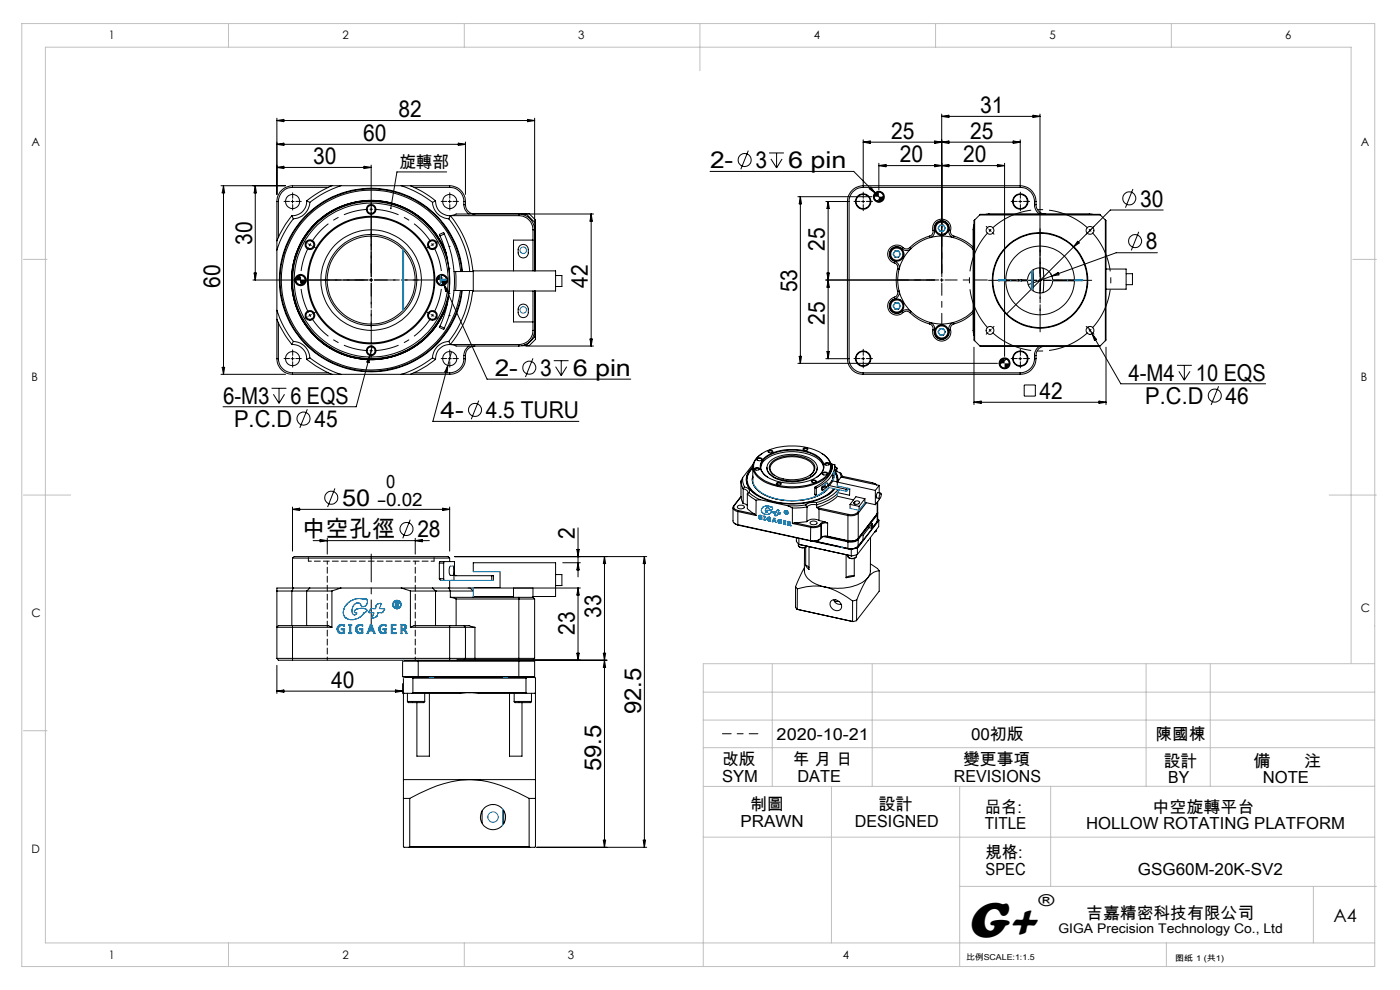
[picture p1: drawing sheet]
<svg xmlns="http://www.w3.org/2000/svg" width="297mm" height="210mm" viewBox="0 0 297 210" stroke-linecap="round" stroke-linejoin="round" font-family="sans-serif">
<g fill="none" stroke="#000" stroke-width=".21">
<path d="M46.9 39.4h13.7M47.4 39.4v40M47.4 39.4l.3 1.5h-.6zM54.2 39.4l.2 1.5h-.5zM54.2 39.4v20M58.7 25.1v16.1M58.7 25.6l1.5-.3v.5zM58.7 30.6l1.5-.2v.5zM58.7 35.5l1.5-.2v.5zM58.7 25.6h54.7M58.7 35.5h20M58.7 30.6h40"/>
<path d="M62.1 39.4a3.4 3.4 0 0 0-3.4 3.3M62.1 39.7a3.1 3.1 0 0 0-3 3M62.1 39.4v.3M62.1 39.4h33.3M62.1 39.7h7.5M70.4 39.4a22.2 22.2 0 0 0-5.3 3.2M72.3 39.4a21.8 21.8 0 0 0-6.6 3.5M77.2 35.3l1.5 .2-1.5 .3zM78.7 35v22.9M85.1 39.4a22.5 22.5 0 0 1 6.7 3.5M87.1 39.4a21.1 21.1 0 0 1 5.3 3.2M87.8 39.7h7.6"/>
<path d="M94.8 36.5h-10.6l-1.3 7.7M95.4 39.4a3.4 3.4 0 0 1 3.3 3.3M95.4 39.7a3 3 0 0 1 3 3M95.4 39.4v.3M97.2 30.4l1.5 .2-1.5 .3zM98.7 30.1v11.1M111.9 25.3l1.5 .3-1.5 .2zM113.4 25.1l.1 32.4M150.6 36.4h30.5l4.5 4.5M158.8 32l-1.6 3.9M163.2 32.4h3.1M163.5 33.7l1.2 1.9"/>
<path d="M164.7 32.4v3.2M165.9 33.7l-1.2 1.9M183.1 29.7v9.6M183.1 30.2l1.5-.3v.5zM183.1 39.7a3 3 0 0 0-3 3M183.1 39.4a3.4 3.4 0 0 0-3.3 3.3M183.1 39.4v.3M183.1 39.4h33.3M183.1 39.7h33.3M184.7 39.7l.9 1.2-1.2-.9zM186.4 34.6v5.6M186.4 35.1l1.6-.2v.5z"/>
<path d="M198.3 34.9l1.5 .2-1.5 .3zM198.3 29.9l1.5 .3-1.5 .2zM199.8 24.2v33.7M199.8 24.7l1.5-.3v.5zM199.8 24.7h20.8M199.8 30.2l1.5-.3v.5zM199.8 35.1l1.5-.2v.5zM211.6 34.9l1.5 .2-1.5 .3zM213.1 34.6v41M213.1 35.1h-26.7M214.9 29.9l1.5 .3-1.5 .2zM216.4 39.7a3.1 3.1 0 0 1 3.1 3"/>
<path d="M216.4 39.4a3.4 3.4 0 0 1 3.4 3.3M216.4 39.4v.3M216.4 29.7v9.6M216.4 30.2h-33.3M219.1 24.4l1.5 .3-1.5 .2zM220.6 24.2v33.8M53.7 59.4h23.5M53.9 57.9h.5l-.2 1.5zM58.7 42.7h.4M58.7 42.7v33.4M59.1 42.7v7.6M61.7 42.7h.7"/>
<path d="M61.9 45.7a22.5 22.5 0 0 0-3.2 5.4M61.9 45.7l.3 .7M62.1 42.4v.7M62.2 46.4a20.7 20.7 0 0 0-3.5 6.6M62.8 59.4a1.02 1.02 0 0 0 .9 1M63.7 58.4a1.02 1.02 0 0 1 1.1 1M65.1 42.6a2.97 2.97 0 0 1-3.2 3.1M65.1 42.6l.6 .3M65.4 51.7l.4 .2M65.7 42.9a3.7 3.7 0 0 1-3.5 3.5M65.8 51.9l-.2 .3M65.8 51.9l.2 .2"/>
<path d="M65.9 51.6l-.1 .3M78.4 59.4h.7M78.7 59.1v.7M91.8 42.9a3.7 3.7 0 0 0 3.4 3.5M92.4 42.6a3 3 0 0 0 3.1 3.1M92.4 42.6l-.6 .3M92.7 59.4a1.02 1.02 0 0 0 1 1M93.3 58.5l.9 1.8M93.3 50.1a23.3 23.3 0 0 1 0 19.1M93.7 58.4a.96 .96 0 0 1 1 1M94.3 49.6l-.2-.3-.9 .4 .1 .4M94.3 49.6a24.2 24.2 0 0 1 0 20"/>
<path d="M94.3 49.6l-1 .5M94.7 53.8a16.9 16.9 0 0 0-23.9-9.3 16.9 16.9 0 0 0-5.6 25 16.9 16.9 0 0 0 25.5 1.9M94.7 53.9a16.9 16.9 0 0 0-23.8-9.4 16.9 16.9 0 0 0-5.7 24.9 16.9 16.9 0 0 0 25.5 1.9M95 55.2a16.8 16.8 0 0 0-26.2-9.3 16.8 16.8 0 0 0 .9 27.7 16.8 16.8 0 0 0 25.5-10.9M95.1 42.7h.6M95.2 46.4a20.8 20.8 0 0 1 4.5 11.2M95.3 56.9h.1M95.3 52.3h.1M95.4 42.4v.7M95.5 45.7a21.7 21.7 0 0 1 4.8 11.9M95.5 45.7l-.3 .7M95.5 45.7h14.6"/>
<path d="M96.3 57.6h.4M96.7 57.6v4M96.7 57.6h3.7M97.7 57.6a19.1 19.1 0 0 0-28.9-14.4 19.1 19.1 0 0 0-.3 32.3 19.1 19.1 0 0 0 29.2-13.9M98 57.6a19.3 19.3 0 0 0-29-14.9 19.3 19.3 0 0 0-1.2 32.6 19.3 19.3 0 0 0 30-12.8l.1-.9M98.1 57.6a19.5 19.5 0 0 0-29.5-14.8 19.5 19.5 0 0 0-.3 33.1 19.5 19.5 0 0 0 29.8-14.3M98.4 43.4a2.42 2.42 0 0 0 1.1 2M98.4 42.7h.3M98.4 43.4h.3M98.4 42.7v.7M98.7 43.4a1.97 1.97 0 0 0 2.1 2M98.7 42.7v.7"/>
<path d="M100.2 45.3h12.1l1.3 1.4v10.8M100.4 57.5h17.5v4.2h-17.5zM110.1 45.4h-13.3l-1.3 .3M110.1 45.7a3 3 0 0 1 3 3M110.1 45.4a3.4 3.4 0 0 1 3.3 3.3h-.3M110.1 45.4v.3M110.2 52.2a1.08 1.08 0 0 1 1.2-.3 1.08 1.08 0 0 1 .7 1 1.36 1.36 0 0 1-1 1.8h-.2a1.44 1.44 0 0 1-.9-2zM110.7 45.5h1M111.6 45.4h14.3M111.6 45.3l2 2M113.1 48.7v8.8M113.1 50.9h-4.2v6.6"/>
<path d="M117.9 58.4h1.3v2.4h-1.3M125.4 45.4v28M125.4 45.4l.3 1.5h-.5zM169.3 41.7h15.7M169.8 41.7v35.4M169.8 41.7l.2 1.5h-.5zM175.2 42.7h4.4M175.4 57.9h.5l-.2 1.5zM175.7 42.7v33.4M175.7 42.7l.2 1.5h-.5zM175.7 59.4l.2 1.5h-.5zM179.8 42.7h.3"/>
<path d="M179.8 42.7v33.4M180.1 42.7v33.4M182.8 42.7h.6M183.1 42.4v.7M185.5 41.7a1.02 1.02 0 0 0 .9 1M185.6 40.9l1.7 1.7M186.1 42.6v.1M186.1 42.6l.3 .1M186.4 40.7h.2a.96 .96 0 0 1 .8 1M187.4 41.6l-1.3 1M189.7 55.8a.99 .99 0 0 1 .7 1.2M189.8 55.4a1.38 1.38 0 0 1 .9 1.7"/>
<path d="M189.8 55.4l-.1 .4M190.4 57a9.5 9.5 0 0 0 0 4.8M190.4 57l.3 .1M190.6 53.2h-.7l-.4 .7 .4 .7h.7l.4-.7M190.7 57.1a8.8 8.8 0 0 0 0 4.7M191.4 52.8a1.6 1.6 0 0 0-2.5 .3 1.6 1.6 0 0 0 .9 2.3M191.4 52.8a1.28 1.28 0 0 0 1.8 0M191.6 52.5a1.02 1.02 0 0 0 1.4 0M191.6 52.5a1.93 1.93 0 0 0-3 .4 1.93 1.93 0 0 0 1.1 2.9M191.6 52.5l-.2 .3M193 52.5l.2 .3M193.2 52.8a9.4 9.4 0 0 0-2.5 4.3"/>
<path d="M197.2 50.1a9.7 9.7 0 0 0-4.2 2.4M197.2 50.1l.1 .3M197.3 50.4a9.5 9.5 0 0 0-4.1 2.4M197.3 50.4a9.9 9.9 0 0 1 5 0M197.9 48.9a1.93 1.93 0 0 1 1.9-2.4 1.93 1.93 0 0 1 1.8 2.4M197.9 48.9a.99 .99 0 0 1-.7 1.2M198.2 48.8a1.61 1.61 0 0 1 1.6-2 1.61 1.61 0 0 1 1.5 2M198.2 48.8a1.32 1.32 0 0 1-.9 1.6M198.2 48.8l-.3 .1M198.3 59.4h-23.1M199.4 47.8h.8l.4 .6M199.5 59.4h.6"/>
<path d="M199.8 59.1v.7M201.3 48.8a1.3 1.3 0 0 0 1 1.6M201.3 48.8l.3 .1M201.6 48.9a.99 .99 0 0 0 .8 1.2M202.3 50.4a9.6 9.6 0 0 1 4 2.4M202.4 50.1a9.7 9.7 0 0 1 4 2.3M202.4 50.1l-.1 .3M206.3 52.8l.1 .1M206.4 48.7h.2M206.4 48.7v21.4M206.4 52.6l-.1 .2M206.6 47.7l-.2 1"/>
<path d="M206.8 46.7v25.6M207.8 45.6h25.6M208 45.5h25.3l1.3 1.3v25.3l-1.3 1.4h-25.3l-1.4-1.4v-25.3zM209.8 48.6l.5 .5M209.8 45.4l-.7 .1M209.8 45.4h21.3M209.8 45.4v.1M210.3 48.6l-.5 .5M213.4 59.6h4.6a2.66 2.66 0 0 0 2.6 2.6 2.66 2.66 0 0 0 2.7-2.6h4.6a7.3 7.3 0 0 1-7.3 7.2 7.3 7.3 0 0 1-7.2-7.2zM215.2 54.6a7.3 7.3 0 0 1 8-1.9 7.3 7.3 0 0 1 4.7 6.7h-4.6a2.67 2.67 0 0 0-2.7-2.6 2.67 2.67 0 0 0-2.6 2.6h-4.6a7.4 7.4 0 0 1 1.8-4.8zM216 59.4v.2M216.1 42.7h.7"/>
<path d="M216.1 59.4v.2M216.4 42.4v.7M216.6 59.4v.2M216.7 59.4v.2M219.1 57.3l.2 2.1-.2 2.3M219.5 43.4l.1 .7 .3 .7 .7 .6M219.5 42.7h.3M219.5 43.4h.3M219.5 42.7v.7M219.8 43.4a1.97 1.97 0 0 0 2 2M219.8 42.7v.7M220.3 59.5h.7"/>
<path d="M220.6 59.2v.6M220.6 56.8l.2 3.2-.2 2.2M221.3 56.9l.1 2.5-.1 2.7M222.9 58.1l.1 .2M223 49.8h.1M223.1 58.6l-5 1.8M223.1 58.6l1.4-.8 .1 .5zM227.7 52.4l-14.1 14.2M228.6 51.2l.4 .3-1.3 .9zM231.1 45.4l.7 .1M231.1 45.4v.1M234.5 46.7v25.6"/>
<path d="M234.6 57.1h4.3v4.2h-4.3M238.9 58.1h1.3v2.3h-1.3M240.3 40.1l-1.5 4M241.6 49.2l-1.6 3.9M245.5 53.6h-8.7l-13.7 5M246.8 44.5h-11.3l-7.8 7.9M46.9 79.4h13.7M47.1 77.9h.6l-.3 1.5zM58.7 65.8a20.7 20.7 0 0 0 3.5 6.6M58.7 67.7a23.7 23.7 0 0 0 3.2 5.4M58.7 76.1a3.3 3.3 0 0 0 3.4 3.3M58.7 76.1h.4"/>
<path d="M59.1 76.1a3.1 3.1 0 0 0 3 3M59.1 68.5v7.6M61.7 76.1h.7M61.9 73.1a2.97 2.97 0 0 1 3.2 3.1M62.1 75.7v.7M62.1 79.1v.3M62.1 79.4h33.3M62.1 79.1h7.5M62.2 72.4a3.6 3.6 0 0 1 3.5 3.5M62.2 72.4l-.3 .7M65.1 76.2a23.7 23.7 0 0 0 5.3 3.2M65.7 75.9a20.7 20.7 0 0 0 6.6 3.5"/>
<path d="M65.7 75.9l-.6 .3M78.5 75.4l-2.9 10.9h-28.3M78.5 75.4l-.2 1.5-.5-.1zM79 73.4l-.5 2M87.8 79.1h7.6M91.8 75.9a21.4 21.4 0 0 1-6.7 3.5M91.8 75.9l.6 .3M92.4 76.2a22.5 22.5 0 0 1-5.3 3.2M93.3 69.2l-.1 .3 .9 .4 .2-.3M93.3 69.2l1 .4M94.2 60.3l9.1 20.1h30.5M94.2 60.3l.8 1.3-.5 .2z"/>
<path d="M95 64.1a17 17 0 0 1-4.3 7.3M95 77.5l-.1 1.5-.5-.1zM95 64a17.3 17.3 0 0 1-4.3 7.3M95.1 76.1h.6M95.2 72.4a3.6 3.6 0 0 0-3.4 3.5M95.2 72.4l.3 .7M95.3 62.3h.1M95.3 66.9h.1M95.4 75.7v.7M95.4 79.1v.3M95.5 73.1a3 3 0 0 0-3.1 3.1M95.5 73.1l1.3 .3h13.3"/>
<path d="M95.5 73.1h14.6M95.8 74.6l-4 14.8h31M96.3 61.6h.4M96.7 61.6h3.7M98.4 76.1a2.99 2.99 0 0 1-3 3M98.4 76.1h.3M98.4 75.4h.3M98.4 75.4v.7M98.7 76.1a3.3 3.3 0 0 1-3.3 3.3M98.7 75.4v.7M99.5 73.4a2.41 2.41 0 0 0-1.1 2M99.6 61.6a20.7 20.7 0 0 1-4.4 10.8"/>
<path d="M100.3 61.6a21.7 21.7 0 0 1-4.8 11.5M100.8 73.4a1.97 1.97 0 0 0-2.1 2M108.9 61.7v6.6h4.2M110.1 73.1v.3M110.2 64.9a1.08 1.08 0 0 1 1.2-.3 1.08 1.08 0 0 1 .7 1 1.36 1.36 0 0 1-1 1.8h-.2a1.44 1.44 0 0 1-.9-2.1zM111.2 73.2h.5M111.6 73.4h14.3M113.1 70.1a3.1 3.1 0 0 1-3 3M113.1 70.1h.3a3.4 3.4 0 0 1-3.3 3.3M113.1 61.7v8.4M113.1 76l-1.6 4M113.4 61.7l.1 9.8"/>
<path d="M113.6 61.7v10.3l-1.3 1.3h-1.6M113.6 71.3l-2 2M117.5 76.5h3.1M117.9 77.8l1.2 1.9M119.1 76.5v3.2M120.2 77.8l-1.1 1.9M125.2 71.9h.5l-.3 1.5zM169.3 77.1h42.3M169.5 75.6h.5l-.2 1.5zM175.2 76.1h4.4M175.4 74.6h.5l-.2 1.5zM179.8 76.1a3.3 3.3 0 0 0 3.3 3.3"/>
<path d="M179.8 76.1h.3M180.1 76.1a2.99 2.99 0 0 0 3 3M182.8 76.1h.6M183.1 75.7v.7M183.1 79.1v.3M183.1 79.4h33.3M183.1 79.1h33.3M189.7 63a1.93 1.93 0 0 0-1.1 2.9 1.93 1.93 0 0 0 3 .4M189.7 63l.1 .4M189.8 63.4a1.6 1.6 0 0 0-.9 2.3 1.6 1.6 0 0 0 2.5 .4M190.4 61.8a.99 .99 0 0 1-.7 1.2M190.6 64.2h-.7l-.4 .7 .4 .7h.7l.4-.7"/>
<path d="M190.7 61.8a1.38 1.38 0 0 1-.9 1.6M190.7 61.8a9.4 9.4 0 0 0 2.5 4.3M190.7 61.8h-.3M191.4 66.1a1.28 1.28 0 0 1 1.8 0M191.4 66.1l.2 .2M191.6 66.3a.98 .98 0 0 1 1.4 0M193 66.3a9.2 9.2 0 0 0 4.2 2.4M193.2 66.1a9.9 9.9 0 0 0 4.1 2.3M193.2 66.1l-.2 .2M197.2 68.7a1.01 1.01 0 0 1 .7 1.2M197.3 68.4a1.38 1.38 0 0 1 .9 1.6M197.3 68.4a8.9 8.9 0 0 0 5 0"/>
<path d="M197.3 68.4l-.1 .3M197.9 69.9a1.93 1.93 0 0 0 1.9 2.5 1.93 1.93 0 0 0 1.8-2.5M197.9 69.9l.3 .1M198.2 70a1.6 1.6 0 0 0 1.6 2 1.6 1.6 0 0 0 1.5-2M199.4 69.7l-.4 .7M200.2 69.7l.4 .7-.4 .7h-.8M201.6 69.9l-.3 .1M202.3 68.4a1.36 1.36 0 0 0-1 1.6M202.3 68.4l.1 .3M202.4 68.7a1.01 1.01 0 0 0-.8 1.2M206.3 66.1a10.1 10.1 0 0 1-4 2.3M206.3 66.1l.1 .1"/>
<path d="M206.4 66.4a9.2 9.2 0 0 1-4 2.3M206.4 70.1l.2 1.1M206.4 70.1h.2M206.4 66l-.1 .1M206.4 65.9l-.1 .2M206.6 73.7v12.1M207.8 73.3h25.6M212.1 77.1v.1a.97 .97 0 0 0 1 .9M213.1 76.1h.2a1.05 1.05 0 0 1 .8 1M213.2 76.1l.3 .1M213.4 76.1l.1 .1M213.5 76.2l-1.4 1"/>
<path d="M216.1 76.1h.7M216.4 75.7v.7M216.4 79.1v.3M218.3 69.2h.1M219.5 76.1a3.1 3.1 0 0 1-3.1 3M219.5 76.1h.3M219.5 75.4h.3M219.5 75.4v.7M219.8 76.1a3.3 3.3 0 0 1-3.4 3.3M219.8 75.4v.7M220.5 73.5l-.8 .9-.2 1M221.3 73.5a1.95 1.95 0 0 0-1.5 1.9"/>
<path d="M230.8 69.3l.9 1.5M231.7 70.8l6.1 10.6h30.7M231.7 70.8l.9 1.2-.4 .2zM234.6 73.7v12.1M249.7 77.5h3.1M250.1 78.8l1.1 1.8M251.2 77.5v3.1M252.4 78.8l-1.2 1.8M57.6 82.4h3.1M58 83.6l1.2 1.9M59.2 82.4v3.1M60.4 83.6l-1.2 1.9"/>
<path d="M65.2 86.8l-1.6 4M101.6 85l-1.6 3.9M159.7 99.2a3.2 3.2 0 0 0 .3 5.4l.4 .4M159.7 99.3a3.2 3.2 0 0 0 .4 5.2 14.4 14.4 0 0 0 11.4 2l1.9-.5a7.5 7.5 0 0 0 3.5-2.4M159.7 99.2v.1a3.5 3.5 0 0 0-1.3 2.5M159.8 98.4l-2.2 2.9M160.2 99.3l.3-.1a.31 .31 0 0 1 .5 0 .31 .31 0 0 1-.1 .5h-.4a.29 .29 0 0 1-.3 0 .29 .29 0 0 1 0-.4zM160.3 99.7a.37 .37 0 0 1 .3-.4 .37 .37 0 0 1 .4 .3v.1M160.5 97.3l.7-.2a.33 .33 0 0 1 .5 .3 .33 .33 0 0 1-.4 .3h-.2a.43 .43 0 0 1-.6-.4zM160.7 97.6a.49 .49 0 0 1 .4-.4 .49 .49 0 0 1 .5 .4h-.1M161 96.7a12.3 12.3 0 0 1 9.7-1.9 7.2 7.2 0 0 1 5.3 3.1 3.1 3.1 0 0 1-1.8 3.9 13.3 13.3 0 0 1-12.7-.3 2.82 2.82 0 0 1-.5-4.8zM161.4 99.2a4 4 0 0 1 3.3-2.9 10.7 10.7 0 0 1 9.1 1.3 2.35 2.35 0 0 1 .9 1.6"/>
<path d="M161.7 96.2a3.2 3.2 0 0 0-1.8 3.9 7.2 7.2 0 0 0 5.4 3.1 12.5 12.5 0 0 0 10.1-2 2.92 2.92 0 0 0-.8-4.9l-.2-.1M162.1 97.2a10.5 10.5 0 0 1 10.2-1 3.3 3.3 0 0 1 2.5 3 4.6 4.6 0 0 1-3.8 3 10.6 10.6 0 0 1-8.8-1.5 2.27 2.27 0 0 1-.1-3.5zM162.7 99.2a2.91 2.91 0 0 0 2.6 2.6 8.1 8.1 0 0 0 7.4-1.1 2.08 2.08 0 0 0 .7-1.5M163 95.6l.5-.1a.32 .32 0 0 1 .5 .3 .32 .32 0 0 1-.5 .3h-.1a.31 .31 0 0 1-.4-.1 .31 .31 0 0 1 0-.4zM163.1 96a.35 .35 0 0 1 .3-.4 .35 .35 0 0 1 .4 .4M163.3 97.9a8.2 8.2 0 0 1 9.3-.1 1.9 1.9 0 0 1-.6 3.3 8.4 8.4 0 0 1-8.3-.3 1.8 1.8 0 0 1-.4-2.9zM163.8 98a7.5 7.5 0 0 1 8.5 0 1.74 1.74 0 0 1-.7 2.9 7.6 7.6 0 0 1-7.8-.5 1.57 1.57 0 0 1 0-2.4zM170.4 95.1l.4-.1a.34 .34 0 0 1 .4 0 .34 .34 0 0 1 .1 .4l-.4 .1a.34 .34 0 0 1-.4 0 .34 .34 0 0 1-.1-.4zM170.5 95.5a.37 .37 0 0 1 .4-.4 .37 .37 0 0 1 .3 .4M175 98.3l.5-.2a.31 .31 0 0 1 .5 .3 .31 .31 0 0 1-.5 .3 .37 .37 0 0 1-.5-.4zM175.1 98.6a.35 .35 0 0 1 .4-.3 .35 .35 0 0 1 .3 .3M176.2 98.3l.4 .2"/>
<path d="M176.4 99.1l.2 .2M176.4 99.3l.1 .2M176.4 99.3l.1 .1M176.4 99.1v.8M176.4 99.2l.1 .2M176.6 98.6a5.3 5.3 0 0 1-3.6 4.6M176.6 98.6v.5M176.6 98.5l.5 .1M177 100v.8M177.1 98.5v.1M177.1 98.6a5.4 5.4 0 0 1-3.4 4.6l-.4 .2M177.1 99.5a1.16 1.16 0 0 0 1 .7"/>
<path d="M177.1 99.9a3.1 3.1 0 0 1 .7 2.2M177.1 98.9l.5 .4M177.1 98.8v1.7M177.1 98.9l.1 .1M177.2 99l-.1 .2M177.2 99l.4 .3M177.6 99.3l-.2 .4 .2 .3M177.6 99.3l-.1 .7M206.6 85.3h28M206.6 85.3l1.5-.2v.5zM217.3 81.7h2.3v2.3h-2.3zM233.2 85.1l1.4 .2-1.4 .3z"/>
<path d="M258.5 81.9l-1.6 4M62.1 118.4h33.3M62.1 118.4l.3-.3h32.7l.3 .3M62.1 118.4v6.3M62.1 107.6v9.3M62.1 108h33.3M62.1 108l1.5-.2v.5zM66.4 114.7h24.7M67.9 114.4l1.5 .3-1.5 .2zM69.4 114.2v3.3M71 103.6l-1.5 4M87 110.2l-1.6 4"/>
<path d="M88.1 114.2v3.3M88.1 114.7l1.5-.3v.5zM93.2 119.4h.9M93.2 119.4v3.4M93.9 107.8l1.5 .2-1.5 .3zM94.1 119.4v3.4M94.3 119.1l-.2 .3M94.3 119.1h2.1v2.7M94.3 119.1h-1l-.1 .3M95.4 118.4v.7M95.4 107.6v9.3M96.4 118.1h40.8"/>
<path d="M119.4 119.4h3.7M122.4 116.5h.5l-.3 1.6zM122.6 112v10.4M122.6 119.4l.3 1.5h-.5zM128.2 118.1l.3 1.4h-.5zM128.2 118.1v61.6M136.7 118.1v61.6M136.7 118.1l.2 1.4h-.4zM155.5 107.7v2.8a.98 .98 0 0 0 1 .8M155.6 107.3a.84 .84 0 0 0 .9 1.2M155.8 110.9l.8 .5M155.8 107.2a.75 .75 0 0 0 .1 .8 .75 .75 0 0 0 .7 .3"/>
<path d="M155.8 107.2l-.2 .1M156.5 107.4l.5-.2a.59 .59 0 0 1 .9 .5l-.7 .2a.5 .5 0 0 1-.6 0 .5 .5 0 0 1-.1-.5zM156.5 111.3l15.4 3.4M156.5 108.5v2.8M156.5 108.5l3.9 .9M156.5 111.3l.1 .1M156.6 111.4l15.4 3.4M156.6 108.3l3.5 .7M156.6 108.3l-.1 .2M157.2 105.4l.5 1.4M157.2 102.1l.2 1 .3 .6M157.2 105.3v.1"/>
<path d="M157.2 105.4l-1.4 1.8M157.2 102.1v3.2M157.2 105.3l-1.6 2M157.6 101.3v1l.3 1M157.6 101.3l-.4 .8M157.7 103.7h.2a.71 .71 0 0 1 .6 1.1M157.7 106.8l.8 .4M157.7 103.7v3.1M157.9 103.3a.89 .89 0 0 1 1 1.2M157.9 103.3l-.2 .4M158.5 104.8l1.9 1.3M158.5 104.8v3.1l1.6 1.1"/>
<path d="M158.9 104.5l1.4 1 1 .5M158.9 104.5l-.4 .3M159.6 101.9l.1-.7a3.6 3.6 0 0 0 2.5 3.7 13.7 13.7 0 0 0 12.5-.5l1.1-1M159.7 101.7v-2.6a3.3 3.3 0 0 0 .2 5.5 14.9 14.9 0 0 0 11.7 2l2.2-.7a7.2 7.2 0 0 0 3.3-2.2M159.7 101a3.2 3.2 0 0 0 1.8 3.6 13.7 13.7 0 0 0 13.3-.1l1.1-1.1M160.1 109l.3 .4M160.4 106.1v3.3M161.3 106l-.9 .1M161.3 106l5.9 1.3M162.8 101.2a2.36 2.36 0 0 1-1.4-2.2 2.36 2.36 0 0 1 1.3-2.1 10.8 10.8 0 0 1 10.9 .1 2.34 2.34 0 0 1-.3 4.2M164.3 100.9a1.69 1.69 0 0 1-.9-1.6 1.69 1.69 0 0 1 1.1-1.6 7.6 7.6 0 0 1 7.5 .4 1.61 1.61 0 0 1-.3 2.8M164.7 102.5l.6-.2a.31 .31 0 0 1 .4 .3 .31 .31 0 0 1-.4 .3 .35 .35 0 0 1-.4-.1 .35 .35 0 0 1-.2-.3z"/>
<path d="M164.9 102.8h-.1a.4 .4 0 0 1 .4-.3 .4 .4 0 0 1 .4 .3M165.2 109.1h.1M167.2 111.4h.1M167.2 107.3l.9 .5M168.1 107.8v3.2M168.1 111l3.9 .9M168.5 110.9l-.4 .1M168.5 110.9l3.5 .7M168.9 114.1l.1 .8 .4 .6M169.4 115.7a1.17 1.17 0 0 0 1.8 .1 1.11 1.11 0 0 1-1.8-.1zM169.4 115.4v.3M169.4 115.5l5.6 1.2"/>
<path d="M169.5 114.2v1.3M169.5 115.5l5.5 1.2M169.5 115.5h-.1M170.7 116.2l-.1 4.9a3.9 3.9 0 0 0 3.2 3.1l1.2 .3M170.9 119.9l.7 .5M170.9 116.1v3.8M171 107.1l-3.8 .2M171 107.1l.2 .5M171.2 110.7l-2.7 .2M171.2 107.6l-3.1 .2M171.2 107.6v3.1M171.6 115.9v4.9l-.7-.9"/>
<path d="M171.9 114.7l.1 .1M172 111.9l-.1 2.8M172 111.6v.3M172 110.6l.7-.1a.4 .4 0 0 1 .5 .2 .4 .4 0 0 1-.1 .5l-.7 .1a.39 .39 0 0 1-.5-.2 .39 .39 0 0 1 .1-.5zM172.2 101.9l.4-.1a.38 .38 0 0 1 .4 0 .38 .38 0 0 1 .1 .4l-.5 .2a.32 .32 0 0 1-.4-.1 .32 .32 0 0 1 0-.4zM172.3 102.3a.36 .36 0 0 1 .2-.4 .36 .36 0 0 1 .5 .1v.3M172.4 114.8l8.2 1.8M172.8 104.9h.1M172.8 104.9l.4 .3M172.8 104.9l.4 .1M172.8 114.8l7.1 1.6M172.9 103.5l-.1 1.4"/>
<path d="M172.9 103.5l.3 .1M172.9 114.8l7 1.5M173 103.2l-.1 .3M173 103.2l.3 .2M173.2 105l.1 .1M173.2 103.6v1.4M173.2 106.6h-.5a2.16 2.16 0 0 0-1.7 .5M173.2 106.6v.5M173.2 107.7h.1M173.2 107.7l.5 .3M173.2 107.1h-1.2l-.8 .5M173.2 107.7l6.8 1.4"/>
<path d="M173.2 107.1v.6M173.3 103.4l-.1 .2M173.7 110.4l-.5-.2-1-.1-1 .6M173.7 108l6.2 1.4M173.7 110.4l1.3 .3M173.7 108v2.4M174 114.3l-.8 .5h-1.2M174 111.2l-.9 .5-1.1-.1M174 111.2l.1 .2M174.1 111l-.1 .2M174.1 111l.2 .2M174.1 111.4l-.7 .4-1.4 .1"/>
<path d="M174.1 114.2l-.9 .5h-1.3M174.1 111.4v2.8M174.3 111.2l-.2 .2M174.3 111.2v2.8M174.3 114l-.2 .2M174.3 103.9h.3M174.5 100.3l.4-.2a.36 .36 0 0 1 .5 .1 .36 .36 0 0 1 0 .5h-.5a.33 .33 0 0 1-.4 0 .33 .33 0 0 1 0-.4zM174.6 100.7a.44 .44 0 0 1 .4-.5 .44 .44 0 0 1 .4 .5M174.6 103.1l-.3 .5v.3h.3M174.8 113.8l5.1 1.1M174.9 103.2l-.6 .5M174.9 103.2l.5 .1"/>
<path d="M174.9 102.8l-.1 .5-.3 .1-.1-.2h.3l.1-.3M175 110.7l.6 .2M175 110.7l-.9 .3M175 116.7l1 .2M175 116.7l5.7 1.2M175.2 102.6l-.3 .6M175.2 113.8l4.7 1M175.4 103.3l-.8 .6M175.4 102.5v-.1a.5 .5 0 0 1 0 .9M175.5 113.7l-.9 .1-.3 .2M175.5 113.7l4.4 1M175.5 113.7l.1 .1"/>
<path d="M175.6 110.9h-.7l-.6 .3M175.6 110.9l-.1 2.8M175.6 113.8h-.7l-.6 .2M175.6 113.8l4.4 1M175.8 102.8l.1 .2M175.8 102.8v.6M175.9 103l3.6 .8M176.6 101.5h.1M176.7 102l-.2-.2-.7 1M176.7 102l-.8 1M176.7 102l1 .2M176.7 100.8h.3"/>
<path d="M176.7 100.7l-.1 .6 .1 .2M177 100.8l-.3 .7M177.1 103.7l-.8 .8-.7 .5M177.1 100a2.98 2.98 0 0 1 .6 2.2M177.1 100.2a2.69 2.69 0 0 1 .4 2M177.1 100.1l.5 .9 .1 .9M177.1 103.7h.1M177.6 104.7v.1a9.8 9.8 0 0 1-4.4 2.3M177.6 102.3l8.1 1.7M177.6 102.3l.8-1.1 8.1 1.8M177.6 102.3v.8M177.8 103.8a9 9 0 0 1-4.6 2.8"/>
<path d="M178.1 100.2l.4 1M178.1 100.2l.3 .2 .4 .9M178.7 101l6.4 1.4 .8 .5M179.5 103.8v.4M179.5 117.7v4.8M179.7 103.7l-.2 .1M179.7 103.7v.4M179.8 103.5l-.1 .2M179.8 118a1.04 1.04 0 0 0 1.9 0M179.8 118a1.1 1.1 0 0 0 1.9 0M179.8 117.7v.3M179.9 109.4v5.3"/>
<path d="M179.9 114.9v1.4M179.9 114.7l.1 .1M179.9 116.3v.1M179.9 114.8v.1M180 109.1l-.1 .3M180 116.4l.7 .1M180 103.8h.3M180.3 103.6l-.1 1.4-2.6-.5M180.3 107l1.9 .4M180.3 107v.8M180.6 116.6l.1 1.3M180.7 116.5l-.1 .1"/>
<path d="M181.1 106l-3.5-.7a9.8 9.8 0 0 1-4.4 2.4M181.2 106.6v.2M181.2 118.5v3.7M181.3 106.4l.5-.2a.38 .38 0 0 1 .5 .4 .67 .67 0 0 1-1.1 .1v-.1M181.3 106.4l-.1 .2M181.3 106.4v.5M181.7 117.7v.3M181.8 116.1l-.6 .2-1.3 .1M181.8 116.3l-1.1 .2M181.8 116.3h.1M181.9 116.3v1.3M181.9 117.6l-1.2 .3"/>
<path d="M181.9 108.7l-.7 .4h-1.2M181.9 114.3l-.7 .5h-1.2M181.9 108.7l.2 .2M182 114.4l-.8 .4h-1.3M182 114.4l.1 .1M182 115.8l-.8 .5h-1.3M182.1 108.9l-.9 .5h-1.3M182.1 114.2l-.7 .4-1.5 .1M182.1 114.5l-.7 .4h-1.5M182.1 108.9v5.3M182.1 114.5l-.1 1.3M182.2 107.4v.9"/>
<path d="M183.5 106.6h-.1M183.5 105.8l-1.3 1.6M183.5 105.8v.8M183.5 105.8l-1.9-.4-1.3 1.6M183.5 106.6l2.2 .5M183.6 106.6l-1.7 2.1M183.8 106.6l-1.7 2.3M184.4 111.9l.5 .2M184.6 119.6l1.6 1 .3 .5M184.7 114l-.1 7.3-.5 1.2M184.9 111.2v.9M185 112v-1l-1.9 2.6v.9l-1.1 1.3"/>
<path d="M185 112l-.1 .1M185.7 104v3.1M185.7 102.6l.3 .3M185.9 112.4v.3l-.4 .2M185.9 112.4l-.3 .4M185.9 112.3v.1M186 109.1l-4 5.3M186 109.1l.1 .1M186.1 109l-.1 .1M186.1 106.6v2.4M186.1 109.2v1.4M186.1 109l-4 5.2"/>
<path d="M186.1 109.2l-4 5.3M186.1 110.6l-1.1 1.4M186.2 106.4l-.1 2.6M186.2 108.8l-.1 .4M186.2 108.9l-.1 1.7M186.2 110.1l.2 .2M186.4 110.3l-4.6 6M186.4 110.3v.1M186.4 110.4l-4.5 5.9M186.4 110.4v1.3l-4.5 5.9M186.5 103v1.6M186.5 105.7v.3l-.8 1.1"/>
<path d="M186.5 103l-.8 1M186.7 104.7l.1-.1a.74 .74 0 0 1-.3 1.1v-.6zM186.9 104.6l-.7-.1-.3 .6 .1 .5 .6 .2M58.7 139.7h40M58.7 139.7l.4 .3h3M58.7 125.4h3.2M61.9 125.4h3.2M61.9 125.4v7.3M62.1 132.7h7.5l.8 .4M62.1 132.7h-3l-.4 .4h11.7M62.1 132.7v7.3M62.2 124.7h3.5"/>
<path d="M62.2 124.7h-3.5v15M62.2 124.7l-.3 .7M65.1 125.4h5.3M65.1 125.4v7.3M65.7 124.7l-.6 .7M65.7 124.7h6.6M70.4 125.4v7.7M72.3 124.7l-1.9 .7M72.3 124.7h12.8M85.1 134.4h.2M85.1 124.7l2 .7M85.1 124.7h6.7"/>
<path d="M87.1 125.4h5.3M87.1 133.1h11.6M87.1 125.4v7.7M91.8 124.7l.6 .7M91.8 124.7h3.4M92.4 125.4h3.1M92.4 125.4h.1M92.4 125.4v7.3M93.2 122.8l.4 .3M93.2 122.8h.1M93.2 122.8h.9M94.1 122.8l.2 .3"/>
<path d="M95.2 124.7h4.5l.7 .7h-4.9M95.2 124.7l.3 .7M95.4 132.7h-7.6l-.7 .4M95.4 132.7h3M95.4 123.1v1.6M95.4 132.7v7.3M95.5 126.7l1.3 .4M95.5 126.7h.1M95.5 125.4v1.3M95.5 126.7h14.6M95.6 120.1l-.3 .4v1a.52 .52 0 0 0 .2 .6 .52 .52 0 0 0 .7-.2l-.1-1.8M96.3 121.8l.4 .3h7.6"/>
<path d="M96.3 121.8h.1M96.3 121.8v1.3M96.4 121.8l.3 .3M96.8 127.1h16.6M96.8 127.1v5.6M98.4 132.7h1.1l1.3 .4M98.4 132.7l.3 .4M98.7 139.7h14.7M98.7 133.1h2.1M98.7 133.1v6.6M98.7 139.7l-.3 .3M99.3 124.7h23.8"/>
<path d="M100.4 121.3v-1.9h17.5v7.1h-4.8M100.8 133.1v6.9M104.3 122.1h.4v1M104.3 122.1v1M106.1 121.3v3.3h-5.7M108.9 126.5h-8.5v.2M108.9 124.7v2M110.1 126.7h3M110.1 126.7v17M113.1 124.7v2M113.1 126.7l.3 .4M113.4 127.1v12.6"/>
<path d="M113.4 139.7l-.3 .3M117.9 121.9h1.3v2.3h-1.3M122.4 138.6h.5l-.3 1.4zM122.6 124.7v15.3M122.6 124.7l.3 1.5h-.5zM128 138.6h.5l-.3 1.4zM168.8 124.5l.4 .4M168.8 124.5v4.3l.3 .4M169.1 129.2l11.8 2.7M169.2 124.9l-.1 4.3M170.7 120.4l-1.9 4.1M175 124.5a15.7 15.7 0 0 1 5.9 3"/>
<path d="M175 124.5l-2.5-.2-3.3 .6M176.4 127.5a1.39 1.39 0 0 1 1.6 .1 1.39 1.39 0 0 1 .3 1.6 1.37 1.37 0 0 1-1.7 0 1.37 1.37 0 0 1-.2-1.7zM176.9 127.2l.4 .7 1.1 .3M177 127.6h1M180.9 127.5v4.4M181.2 122.2l-1.7 .3M181.2 122.2h-1.2l-.5 .3M181.7 131.6l-.8 .3M181.8 127.3l-.9 .2M181.8 127.3l-.1 4.3M184.1 122.5a8.6 8.6 0 0 1-6.9 2.3l-2.2-.3M184.1 122.5l-1 1.7-1.3 3.1"/>
<path d="M186.5 121.1a3.2 3.2 0 0 0-2.4 1.4M186.5 121.1v4.3l-4.8 6.2M58.7 141.1v6M58.7 146.6h26.7M58.7 146.6l1.5-.2v.5zM62.1 140h33.3M83.9 146.4l1.5 .2-1.5 .3zM85.4 143.5l.2 .2h27.9l.1 .2v21.5M85.4 143.5h28M85.4 145v2.1M85.6 146.9l.1 .2h11.9l1.4-.2 2.5 .2h12l.1-.2M85.6 143.9v21.5"/>
<path d="M86.4 148.8l.2 .2h3.4l.1-.2M86.4 148.8h3.7M86.4 147.1v1.7M87.5 143.7l.1 .2M87.6 143.9v3M87.6 143.9h24M87.6 146.9h24M87.6 146.9l-.1 .2M88.7 140v3.7M90.1 147.1v1.7M91.1 147.1v13.3h-2.7v-11.4M95.4 140h3"/>
<path d="M96.9 140h31.9M98.4 140h1.5M108.1 147.1v13.3h2.6v-11.4M109.1 148.8l.1 .2h3.4l.1-.2M109.1 148.8h3.6M109.1 147.1v1.7M110.1 140h1.7a2.12 2.12 0 0 1 1.6 .3M111.6 143.9v3M111.6 146.9l.1 .2M111.7 143.7l-.1 .2M112.7 147.1v1.7M113.4 140.3h-28v3.2"/>
<path d="M113.4 140.3v3.2M113.4 143.5l-.2 .2M128.2 140l.3 1.6h-.5zM85.6 165.4h14M85.6 165.4v4M85.6 169.4v10.2l.1 .1h27.8l.1-.1v-10.2M85.6 169.4h1.3M86.9 179.6l-.1 .1M86.9 179.6h25.4M86.9 169.4v10.2M99.6 165.4h14M99.6 165.4a22.3 22.3 0 0 1 10.3 2.8l2.4 1.2"/>
<path d="M99.6 165.4a26.6 26.6 0 0 0-12.7 4M102.3 172v2.6M106.9 171.9v2.8M112.3 169.4h1.3M112.3 179.6l.1 .1M112.3 169.4v10.2M113.6 165.4v4M113.9 179.7h23.3M128 178.2h.5l-.3 1.5zM136.5 178.2h.4l-.2 1.5z"/>
<circle cx="158" cy="34" r="1.38"/>
<circle cx="62.1" cy="42.7" r="1.5"/>
<circle cx="63.8" cy="59.4" r="1.01"/>
<circle cx="63.8" cy="59.4" r="1.19"/>
<circle cx="65.7" cy="51.9" r=".83"/>
<circle cx="65.7" cy="51.9" r="1.04"/>
<circle cx="78.7" cy="59.4" r="16.3"/>
<circle cx="78.7" cy="44.4" r=".84"/>
<circle cx="78.7" cy="59.4" r="16.7"/>
<circle cx="78.7" cy="59.4" r="9.7"/>
<circle cx="78.7" cy="59.4" r="9.3"/>
<circle cx="78.7" cy="59.4" r="13.3"/>
<circle cx="78.7" cy="59.4" r="10.7"/>
<circle cx="78.8" cy="44.4" r="1.03"/>
<circle cx="78.8" cy="59.4" r="13.5"/>
<circle cx="91.7" cy="51.9" r="1.03"/>
<circle cx="91.7" cy="51.9" r=".83"/>
<circle cx="93.7" cy="59.4" r="1.2"/>
<circle cx="93.7" cy="59.4" r="1.01"/>
<circle cx="95.4" cy="42.7" r="1.5"/>
<circle cx="183.1" cy="42.7" r="1.64"/>
<circle cx="183.1" cy="42.7" r="1.5"/>
<circle cx="186.4" cy="41.7" r="1.16"/>
<circle cx="186.5" cy="41.7" r="1"/>
<circle cx="190.3" cy="53.9" r="1.31"/>
<circle cx="190.3" cy="53.9" r="1.51"/>
<circle cx="199.8" cy="48.4" r="1.5"/>
<circle cx="199.8" cy="48.4" r="1.28"/>
<circle cx="210" cy="48.9" r=".83"/>
<circle cx="216.4" cy="42.7" r="1.64"/>
<circle cx="216.5" cy="42.7" r="1.5"/>
<circle cx="220.6" cy="59.5" r="10.1"/>
<circle cx="220.6" cy="59.5" r="10"/>
<circle cx="231.2" cy="48.9" r=".83"/>
<circle cx="239.6" cy="42.1" r="1.38"/>
<circle cx="240.8" cy="51.1" r="1.38"/>
<circle cx="62.1" cy="76.1" r="1.5"/>
<circle cx="65.7" cy="66.9" r=".83"/>
<circle cx="65.7" cy="66.9" r="1.04"/>
<circle cx="78.7" cy="74.4" r=".83"/>
<circle cx="78.7" cy="74.4" r="1.03"/>
<circle cx="91.7" cy="66.9" r="1.03"/>
<circle cx="91.7" cy="66.9" r=".83"/>
<circle cx="95.4" cy="76.1" r="1.5"/>
<circle cx="112.3" cy="78" r="1.38"/>
<circle cx="183.1" cy="76.1" r="1.64"/>
<circle cx="183.1" cy="76.1" r="1.5"/>
<circle cx="190.3" cy="64.9" r="1.29"/>
<circle cx="190.3" cy="64.9" r="1.5"/>
<circle cx="199.8" cy="70.4" r="1.5"/>
<circle cx="199.8" cy="70.4" r="1.3"/>
<circle cx="210" cy="70.1" r=".83"/>
<circle cx="213.1" cy="77.1" r="1.17"/>
<circle cx="213.1" cy="77.1" r="1"/>
<circle cx="216.4" cy="76.1" r="1.64"/>
<circle cx="216.5" cy="76.1" r="1.5"/>
<circle cx="231.2" cy="70.1" r=".84"/>
<circle cx="64.4" cy="88.8" r="1.39"/>
<circle cx="100.8" cy="86.9" r="1.39"/>
<circle cx="257.7" cy="83.9" r="1.38"/>
<circle cx="70.3" cy="105.6" r="1.38"/>
<circle cx="86.2" cy="112.2" r="1.39"/>
<circle cx="104.6" cy="173.3" r="2.65"/>
</g>
<g fill="none" stroke="#000" stroke-width=".21" stroke-dasharray="30.5 1.3 1.3 1.3" stroke-linecap="butt">
<path d="M78.8 44.4h-.4M78.8 44.4h.3M91.7 51.9l-.1-.3M91.7 51.9l.2 .3M231.3 48.9l-.3-.3M231.3 48.9l.2 .2M65.8 66.9l.1 .3M65.8 66.9l-.2-.3M78.8 74.4h.3M78.8 74.4h-.4M91.7 66.9l.2-.3M91.7 66.9l-.1 .3"/>
<path d="M210 70.1l.3 .2M210 70.1l-.2-.3M231.3 70.1l.2-.3M231.3 70.1l-.3 .2"/>
</g>
<path d="M65.4 52.5a15 15 0 0 0 0 13.8M78.1 44.4a15 15 0 0 0-12 6.9M91.4 51.3a15 15 0 0 0-12-6.9M66.1 67.5a15 15 0 0 0 12 6.9M79.4 74.4a15 15 0 0 0 12-6.9M92.1 66.3a15 15 0 0 0 0-13.8" fill="none" stroke="#000" stroke-width=".21" stroke-dasharray="30.5 1.3 1.3 1.3" stroke-dashoffset="25.2" stroke-linecap="butt"/>
<path d="M209.6 49.3a15 15 0 0 0 0 20.3M230.8 48.4a15 15 0 0 0-20.3 0M210.5 70.5a15 15 0 0 0 20.3 0M231.7 69.6a15 15 0 0 0 0-20.3" fill="none" stroke="#000" stroke-width=".21" stroke-dasharray="30.5 1.3 1.3 1.3" stroke-dashoffset="21.3" stroke-linecap="butt"/>
<g fill="none" stroke="#000" stroke-width=".21" stroke-dasharray="30.5 1.3 1.3 1.3">
<path d="M61.4 42.7h-1.1M62.1 42.1v-1.2M62.1 43.4v1.2M62.8 42.7h1.1M65.2 51.6l-.6-.4M66.3 52.2l.6 .4M78.8 44.4v-.3M78.8 44.4v.3M78.8 43.7v-.7M78.8 45.1v.7M78.8 59.4h-.4M78.8 59.4v.3"/>
<path d="M78.8 59.4h.3M78.8 59.4v-.3M91.2 52.2l-.6 .4M91.7 51.9l.3-.2M91.7 51.9l-.2 .2M92.3 51.6l.6-.4M94.8 42.7h-1.2M95.4 42.1v-1.2M95.4 43.4v1.2M96.1 42.7h1.2M182.5 42.7h-1.3M183.1 42.1v-1.3"/>
<path d="M183.1 43.4v1.3M183.8 42.7h1.3M209.6 48.4l-.4-.4M210.5 49.3l.4 .4M215.8 42.7h-1.3M216.5 42.1v-1.3M216.5 43.4v1.3M217.1 42.7h1.3M220.7 59.5h.3M220.7 59.5v-.4M220.7 59.5h-.4M220.7 59.5v.3"/>
<path d="M230.8 49.3l-.4 .4M231.3 48.9l.2-.3M231.3 48.9l-.3 .2M231.7 48.4l.4-.4M61.4 76.1h-1.1M62.1 75.4v-1.2M62.1 76.7v1.2M62.8 76.1h1.1M65.2 67.2l-.6 .4M65.8 66.9l-.3 .2M65.8 66.9l.3-.2M66.3 66.6l.6-.4"/>
<path d="M78.8 74.4v.3M78.8 74.4v-.3M78.8 75.1v.5M78.8 73.7v-.5M91.2 66.6l-.6-.4M91.7 66.9l.3 .2M91.7 66.9l-.2-.2M92.3 67.2l.6 .4M94.8 76.1h-1.2M95.4 75.4v-1.2M95.4 76.7v1.2M96.1 76.1h1.2"/>
<path d="M182.5 76.1h-1.3M183.1 75.4v-1.3M183.1 76.7v1.3M183.8 76.1h1.3M209.6 70.5l-.4 .4M210 70.1l-.2 .2M210 70.1l.3-.3M210.5 69.6l.4-.4M215.8 76.1h-1.3M216.5 75.4v-1.3M216.5 76.7v1.3M217.1 76.1h1.3"/>
<path d="M230.8 69.6l-.4-.4M231.3 70.1l.2 .2M231.3 70.1l-.3-.3M231.7 70.5l.4 .4M78.8 133.9v-.7"/>
</g>
<path d="M78.1 59.4h-9.3M78.8 58.7v-9.3M79.4 59.4h9.4M78.8 60.1v9.3" fill="none" stroke="#000" stroke-width=".21" stroke-dasharray="30.5 1.3 1.3 1.3" stroke-dashoffset="27.7"/>
<path d="M78.1 59.4h-12.7M78.8 58.7v-12.6M79.4 59.4h12.7M78.8 60.1v12.6" fill="none" stroke="#000" stroke-width=".21" stroke-dasharray="30.5 1.3 1.3 1.3" stroke-dashoffset="26.1"/>
<path d="M78.8 117.5v15.7" fill="none" stroke="#000" stroke-width=".21" stroke-dasharray="30.5 1.3 1.3 1.3" stroke-dashoffset="24.6"/>
<path d="M199.1 59.4h-9M199.8 58.7v-9M200.5 59.4h9M199.8 60.1v9" fill="none" stroke="#000" stroke-width=".21" stroke-dasharray="30.5 1.3 1.3 1.3" stroke-dashoffset="27.9"/>
<path d="M220 59.5h-7M220.7 58.8v-7M221.3 59.5h7M220.7 60.1v7" fill="none" stroke="#000" stroke-width=".21" stroke-dasharray="30.5 1.3 1.3 1.3" stroke-dashoffset="28.9"/>
<path d="M220 59.5h-10.3M220.7 58.8v-10.3M221.3 59.5h10.3M220.7 60.1v10.3" fill="none" stroke="#000" stroke-width=".21" stroke-dasharray="30.5 1.3 1.3 1.3" stroke-dashoffset="27.2"/>
<path d="M153.3 155.6h7.5" fill="none" stroke="#000" stroke-width=".21" stroke-dasharray="30.5 1.3 1.3 1.3" stroke-dashoffset="28.6"/>
<path d="M65.4 119h26.7M69.4 119v21M88.1 119v21" fill="none" stroke="#000" stroke-width=".21" stroke-dasharray="1.3 .6" stroke-dashoffset=".6"/>
<path d="M65.4 119v-1M92.1 119v-1" fill="none" stroke="#000" stroke-width=".21" stroke-dasharray="1.3 .6" stroke-dashoffset=".5"/>
<g fill="none" stroke="#c0c0c0" stroke-width=".21">
<path d="M4.6 5h287v200h-287zM48.5 5v5M98.5 5v5M148.5 5v10M198.5 5v5M248.5 5v5M5 55h5M287 55h5M5 105h10M282 105h10M5 155h5M149.2 152.7h142.4"/>
<path d="M149.2 146.8h142.4M149.2 158.6h142.4M163.8 140.8v26M185 140.8v26M243.1 140.8v26M256.8 140.8v26M286.6 140.8v-130.8h-277v190h282M291.6 140.8h-142.4v64.2M149.2 177.6h142.4M176.4 166.8v33.2M203.6 166.8v38.2M222.9 166.8v21.2"/>
<path d="M291.6 166.8h-142.4M203.6 188h88.4M278.6 188v12M48.5 200v5M98.5 200v5M247.4 200v5"/>
</g>
<g fill="#000">
<path d="M82.8 44.1v.2l.1-.1v.2h.1v-.3zM63.7 59.4v1a1.02 1.02 0 0 0 1.1-1zM63.2 58.6l-.4 .8h.9v-1zM93.7 59.4v1h.2a.91 .91 0 0 0 .8-1zM92.9 58.9l-.2 .5h1v-1l-.4 .1z"/>
<path d="M185.6 41.2l-.1 .5h.9v-1l-.4 .1zM186.4 41.7v1h.2a.97 .97 0 0 0 .8-1zM212.4 76.3l-.3 .8h1v-1zM213.1 77.1v1h.2a.97 .97 0 0 0 .8-1z"/>
</g>
<g fill="none" stroke="#0080c0" stroke-width=".21">
<path d="M85.4 52.9v13M85.6 53.1v12.6M93.4 59.2h1.3M93.4 59.4h1.3M93.5 58.4v2M190.6 53.2l.4 .7M199.4 47.8l-.4 .6 .4 .7h.8l.4-.7M211.8 59.4h.1M211.8 59.6h.1M211.8 59.4h1.6M211.8 59.6h1.6M214.4 59.4v.2"/>
<path d="M215.8 59.4v.2M216.4 59.4v.2M218 59.4v.2M218.8 57.6v3.8M219 57.4v4.2M223.3 59.4v.2M226.5 59.4v.2M227.9 59.4h1.6M227.9 59.6h1.6M229.5 59.4h.1M229.5 59.6h.1M190.6 64.2l.4 .7"/>
<path d="M199 70.4l.4 .7M199.4 69.7h.8M177 100l-.3 .7M159.7 101.7a4.4 4.4 0 0 0 3.2 3.6 13.6 13.6 0 0 0 11.8-.9l1.1-1M161.4 109.4l.2 .1a.41 .41 0 0 0-.7 .1 .41 .41 0 0 0 .4 .5h.3v-.4h-.3l.2 .1v.3h-.2M161.4 109.4a.34 .34 0 0 0-.4 .3 .34 .34 0 0 0 .3 .4M162.1 110.2h.1M162.2 109.6h.1M162.2 109.6l.1-.1h-.2v.7M162.2 109.6l.1 .7-.2-.1M162.8 109.8l.4-.1 .2 .2a.34 .34 0 0 0-.5 0 .34 .34 0 0 0 0 .4 .34 .34 0 0 0 .4 .1v-.2l-.2-.1 .3 .1v.3a.53 .53 0 0 1-.5-.1 .53 .53 0 0 1-.1-.6zM162.9 108.3l-.3 .1 .2 .2a.48 .48 0 0 1-.5-.4 .48 .48 0 0 1 .4-.5l.5 .1a.35 .35 0 0 0 .4 .4 .35 .35 0 0 0 .3-.5 .35 .35 0 0 0-.5-.2 1.09 1.09 0 0 0-1.3-.1 1.09 1.09 0 0 0-.4 1.3l.1 .1a1.24 1.24 0 0 0 1.8-.1l.2-.2-.5-.2"/>
<path d="M162.9 108.3h.4M164 110.5h.1M164.1 108.9h.1M164.1 108.9h.4l-.1 .4M164.2 109.9l.4 .9-.2-.2-.4-.1v.2h-.2zM164.2 110l.2 .5M164.2 110h.1M164.2 110l-.1 .4 .3 .1M164.4 109.3h.5M164.4 109.3h.1M164.4 110.5h.1M164.6 108.6l-.3-.1-.3 .3 .1 .1"/>
<path d="M164.6 108.6h.1M164.6 108.6l.2-.3 .3-.1 .1 .1-.1 .4 .4 .1M164.9 109.3h.1M164.9 109.1h.1M164.9 109.1v.2M165.1 110.3l.4-.1 .2 .2a.33 .33 0 0 0-.6 .2 .33 .33 0 0 0 .5 .3l-.2-.3 .3 .1v.3a.52 .52 0 0 1-.5-.1 .52 .52 0 0 1-.1-.6zM165.5 108.8h.1M165.5 108.8l.1 .1a.44 .44 0 0 1-.7 .1v.1M166.3 110.5h.1M166.3 110.8h.1M166.3 110.5v.3l.4 .1-.4-.1M166.3 110.5l.4 .1-.5-.2v.8l.5 .1-.4-.2v-.3"/>
<path d="M166.4 108.5a.42 .42 0 0 1 .7 0 .42 .42 0 0 1-.2 .6l-.4-.2zM166.6 108.4l.4 .2-.2 .1 .2 .3-.2-.3-.2 .2zM166.7 108.5l.2 .2zM166.7 108.5h.1M166.7 108.7h.1M167.2 111.4h.1M167.3 111.1l.5 .4-.3-.4M167.3 110.7l.2 .1 .1 .2h-.3zM167.3 110.7h.1M167.3 111.1h.1M167.3 111.1v.3M167.5 111.1l.2-.3-.5-.2v.8"/>
<path d="M167.5 111.1h.1M175.4 102.5l-.8 .6M177.1 100v.3M177.1 100.5l-.4 1.5M177.6 103.1l2.7 .5M178.1 103.9l-.5 .6v.8M178.4 116l.4 .1M180.1 103.6l-.5 .6h-.1l-3.7-.8-.8 .7-1.7 1M183.4 106.6l-1.2 1.7-1.9-.5M71.9 132.7l.3-.2h.6l.2 .1v.2a.76 .76 0 0 0-1.2 .5 .76 .76 0 0 0 1 .8v-.5h-.4v-.2h.7v.9a1.01 1.01 0 0 1-1.4-.2 1.01 1.01 0 0 1 .2-1.4zM73.7 128.1a3.9 3.9 0 0 1 3.7-1l.1-.1a.89 .89 0 0 1 .4 1 .89 .89 0 0 1-.9 .7l-.3-.2a.9 .9 0 0 0-.9-.7 .9 .9 0 0 0-.9 .7 1.19 1.19 0 0 0 .3 1.9l.3-.1 .2-.3a.34 .34 0 0 1-.5-.4 1.89 1.89 0 0 1 2.3-.4l.3 .2v.2l-.5 .4a2.93 2.93 0 0 1-4.1 .9 2.03 2.03 0 0 1 .5-2.8zM74 132.5h.6v.2h-.2v1.5h.2v.2h-.6v-.2h.2v-1.5h-.2z"/>
<path d="M75.8 132.7l.3-.2h.6l.2 .1v.2a.77 .77 0 0 0-1.2 .5 .77 .77 0 0 0 1 .8v-.5h-.4v-.2h.7v.9a1 1 0 0 1-1.4-.3 1 1 0 0 1 .2-1.3zM78.6 132.5h.2l.8 1.9h-.3l-.2-.6h-.8l-.2 .6h-.2zM78.6 129.2l.4-.1a.57 .57 0 0 0 .7-.1 .57 .57 0 0 0 .1-.6 .83 .83 0 0 1 1.1-.3l-.4 1h1.1a.94 .94 0 0 1-1.2 .9l-.2 .1a.9 .9 0 0 1-1.2 .9l.3-1-1.1-.1zM78.7 132.7l.3 .9h-.6zM78.7 132.7h.1M79.5 129.1h.1M80.7 132.7l.3-.2h.7l.2 .1v.2a.77 .77 0 0 0-1.3 .5 .77 .77 0 0 0 1.1 .8v-.5h-.5v-.2h.7v.9a.99 .99 0 0 1-1.4-.2 .99 .99 0 0 1 .2-1.4zM83 132.5h1v.2h-.7v.6h.6v.2h-.6v.7h.7v.2h-1zM83.9 127.7l.7 .1v.3l-.3 .2 .4 .5h-.2l-.3-.5h-.2v.5h-.1zM84 127.8h.3l.1 .3-.4 .1zM85.3 132.7h.3a.35 .35 0 0 1 .4 .3 .35 .35 0 0 1-.4 .4h-.3zM85.8 133.5l.6 .9h-.3l-.4-.8h-.2h-.2v.8"/>
<path d="M85.8 133.5h.1M85.8 133.5l.4-.3a.52 .52 0 0 0-.6-.7h-.5v1.9M93.6 123.1h2.7M95.6 120.1h.5M95.6 123.1h9.1M100.4 121.3h5.7M100.4 124.6v1.9M85.6 140l-.2 .3M85.7 143.7l-.1 .2M91.2 143.7h.8M106.8 143.7h.8M106.6 171.5v3.6"/>
<circle cx="111" cy="53.1" r=".69"/>
<circle cx="190.3" cy="53.9" r=".67"/>
<circle cx="199.8" cy="48.4" r=".66"/>
<circle cx="111" cy="65.7" r=".69"/>
<circle cx="190.3" cy="64.9" r=".66"/>
<circle cx="199.8" cy="70.4" r=".67"/>
<circle cx="166.8" cy="108.7" r=".36"/>
<circle cx="84.2" cy="128.2" r=".79"/>
<circle cx="84.2" cy="128.2" r=".9"/>
<circle cx="104.6" cy="173.3" r="1.09"/>
</g>
<text font-size="11" x="205.1" y="198.7">G+</text>
<g font-size="4.9">
<text x="207.9" y="24">31</text>
<text x="77" y="29.9">60</text>
<text x="84.5" y="24.9">82</text>
<text x="189.1" y="29.5">25</text>
<text x="205.8" y="29.5">25</text>
<text x="66.4" y="34.8">30</text>
<text x="150.6" y="35.7">2-</text>
<text x="160.3" y="35.7">3</text>
<text x="167.2" y="35.7">6 pin</text>
<text x="190.9" y="34.4">20</text>
<text x="204.4" y="34.4">20</text>
<text x="241.9" y="43.8">30</text>
<text x="53.5" y="52" transform="rotate(-90 53.5 52)">30</text>
<text x="175" y="53.1" transform="rotate(-90 175 53.1)">25</text>
<text x="243.1" y="52.9">8</text>
<text x="46.7" y="61.1" transform="rotate(-90 46.7 61.1)">60</text>
<text x="124.7" y="61.1" transform="rotate(-90 124.7 61.1)">42</text>
<text x="169.1" y="62" transform="rotate(-90 169.1 62)">53</text>
<text x="175" y="68.9" transform="rotate(-90 175 68.9)">25</text>
<text x="104.9" y="79.8">2-</text>
<text x="114.6" y="79.8">3</text>
<text x="121.5" y="79.8">6 pin</text>
<text x="239.4" y="80.7">4-M4</text>
<text x="253.7" y="80.7">10 EQS</text>
<text x="47.3" y="85.6">6-M3</text>
<text x="61.6" y="85.6">6 EQS</text>
<text x="93.4" y="88.7">4-</text>
<text x="103.1" y="88.7">4.5 TURU</text>
<text x="220.5" y="84.6">42</text>
<text x="243" y="85.7">P.C.D</text>
<text x="260" y="85.7">46</text>
<text x="49.7" y="90.6">P.C.D</text>
<text x="66.7" y="90.6">45</text>
<text x="72.6" y="107.3">50</text>
<text x="64.1" y="114">中空孔徑</text>
<text x="88.5" y="114">28</text>
<text x="121.9" y="114.4" transform="rotate(-90 121.9 114.4)">2</text>
<text x="127.6" y="131.1" transform="rotate(-90 127.6 131.1)">33</text>
<text x="121.9" y="134.7" transform="rotate(-90 121.9 134.7)">23</text>
<text x="70.3" y="145.9">40</text>
<text x="136" y="151.5" transform="rotate(-90 136 151.5)">92.5</text>
<text x="127.6" y="163.6" transform="rotate(-90 127.6 163.6)">59.5</text>
</g>
<g font-size="3.9">
<text x="80" y="107.3">-0.02</text>
<text x="81.9" y="103.5">0</text>
<text x="282.9" y="195.5">A4</text>
</g>
<g font-size="3.5">
<text x="84.7" y="35.6">旋轉部</text>
<text x="164.8" y="157">2020-10-21</text>
<text x="206" y="157">00初版</text>
<text x="245.2" y="157">陳國棟</text>
<text x="153.2" y="162.3">改版</text>
<text x="153.2" y="165.8">SYM</text>
<text x="168.2" y="162.3">年 月 日</text>
<text x="169.2" y="165.8">DATE</text>
<text x="202.4" y="165.8">REVISIONS</text>
<text x="204.3" y="162.3">變更事項</text>
<text x="246.9" y="162.6">設計</text>
<text x="247.9" y="166.1">BY</text>
<text x="265.9" y="162.6">備</text>
<text x="267.9" y="166.1">NOTE</text>
<text x="276.6" y="162.6">注</text>
<text x="159.1" y="171.9">制圖</text>
<text x="186.4" y="171.9">設計</text>
<text x="208.9" y="172.4">品名:</text>
<text x="244.5" y="172.4">中空旋轉平台</text>
<text x="157.1" y="175.4">PRAWN</text>
<text x="181.3" y="175.4">DESIGNED</text>
<text x="208.9" y="175.9">TITLE</text>
<text x="230.4" y="175.9">HOLLOW ROTATING PLATFORM</text>
<text x="209.1" y="182.1">規格:</text>
<text x="209.1" y="185.6">SPEC</text>
<text x="241.4" y="185.6">GSG60M-20K-SV2</text>
<text x="220.3" y="192.2">®</text>
<text x="230.5" y="194.8">吉嘉精密科技有限公司</text>
</g>
<text font-size="2.8" x="224.5" y="197.8">GIGA Precision Technology Co., Ltd</text>
<g font-size="2.5">
<text x="23.1" y="8.4">1</text>
<text x="72.7" y="8.4">2</text>
<text x="122.7" y="8.4">3</text>
<text x="172.7" y="8.4">4</text>
<text x="222.7" y="8.4">5</text>
<text x="272.7" y="8.4">6</text>
<text x="6.7" y="30.9">A</text>
<text x="288.7" y="30.9">A</text>
<text x="6.7" y="80.9">B</text>
<text x="288.7" y="80.9">B</text>
<text x="6.7" y="130.9">C</text>
<text x="288.7" y="129.9">C</text>
<text x="6.7" y="180.9">D</text>
<text x="23.1" y="203.4">1</text>
<text x="72.7" y="203.4">2</text>
<text x="120.5" y="203.4">3</text>
<text x="178.8" y="203.4">4</text>
</g>
<g font-size="1.7">
<text x="204.9" y="203.7">比例SCALE:1:1.5</text>
<text x="249.3" y="203.8">图纸 1 (共1)</text>
</g>
</svg>
